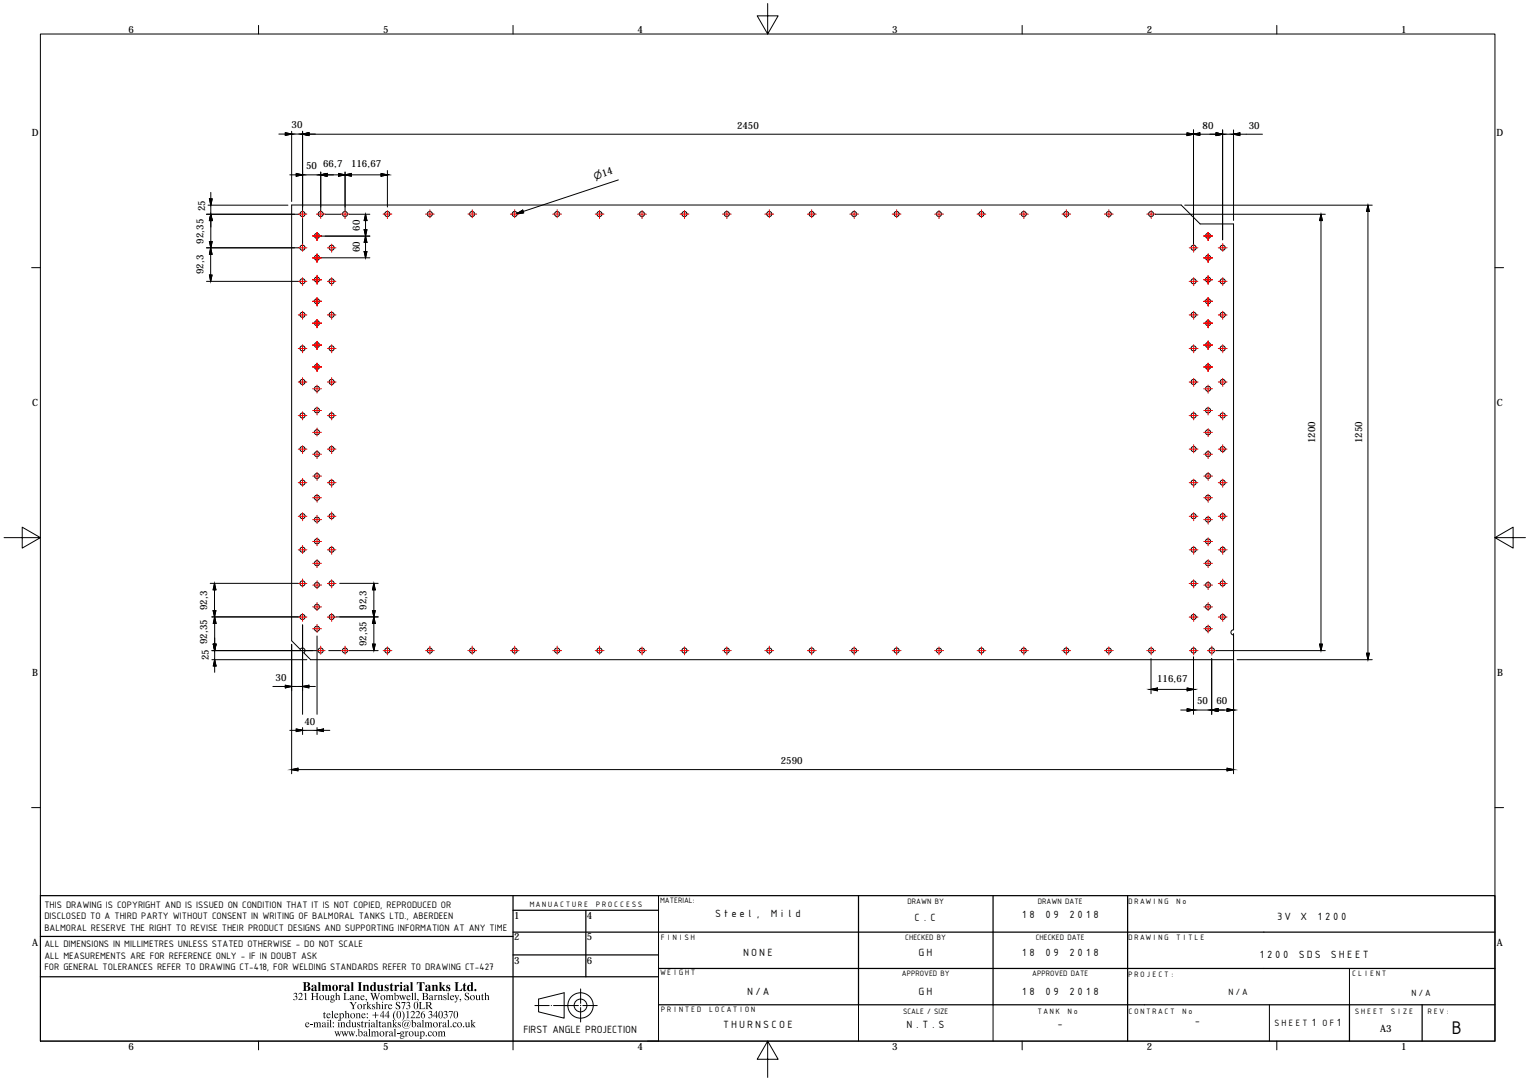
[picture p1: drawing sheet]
<svg xmlns="http://www.w3.org/2000/svg" width="420mm" height="297mm" viewBox="0 0 420 297" stroke-linecap="round" stroke-linejoin="round" font-family="sans-serif">
<!-- layer: Balmoral Visible (ISO) -->
<g fill="none" stroke="#000" stroke-width=".27">
<path d="M327.6 59.1l2.4 2.5h9.2v111.6a.7 .7 0 0 0-.7 .7 .7 .7 0 0 0 .7 .7v4.2M327.6 59.2l-2.8-2.8h-244.6v119.8l2.4 2.4a.7 .7 0 0 1 1.1-.2 .7 .7 0 0 1-.2 1.1l1.9 1.9h253.8v-2.3M339.2 178.7v.4"/>
<circle cx="83.2" cy="58.9" r=".7"/>
<circle cx="88.2" cy="58.9" r=".7"/>
<circle cx="94.9" cy="58.9" r=".7"/>
<circle cx="106.5" cy="58.9" r=".7"/>
<circle cx="118.2" cy="58.9" r=".7"/>
<circle cx="129.8" cy="58.9" r=".7"/>
<circle cx="141.5" cy="58.9" r=".7"/>
<circle cx="153.2" cy="58.9" r=".7"/>
<circle cx="164.8" cy="58.9" r=".7"/>
<circle cx="176.5" cy="58.9" r=".7"/>
<circle cx="188.2" cy="58.9" r=".7"/>
<circle cx="199.8" cy="58.9" r=".7"/>
<circle cx="211.5" cy="58.9" r=".7"/>
<circle cx="223.2" cy="58.9" r=".7"/>
<circle cx="234.9" cy="58.9" r=".7"/>
<circle cx="246.5" cy="58.9" r=".7"/>
<circle cx="258.2" cy="58.9" r=".7"/>
<circle cx="269.9" cy="58.9" r=".7"/>
<circle cx="281.5" cy="58.9" r=".7"/>
<circle cx="293.2" cy="58.9" r=".7"/>
<circle cx="304.9" cy="58.9" r=".7"/>
<circle cx="316.5" cy="58.9" r=".7"/>
<circle cx="83.2" cy="77.4" r=".7"/>
<circle cx="83.2" cy="68.1" r=".7"/>
<circle cx="87.2" cy="76.9" r=".7"/>
<circle cx="87.2" cy="64.9" r=".7"/>
<circle cx="87.2" cy="70.9" r=".7"/>
<circle cx="91.2" cy="68.1" r=".7"/>
<circle cx="91.2" cy="77.4" r=".7"/>
<circle cx="328.2" cy="68.1" r=".7"/>
<circle cx="328.2" cy="77.4" r=".7"/>
<circle cx="332.2" cy="76.9" r=".7"/>
<circle cx="332.2" cy="64.9" r=".7"/>
<circle cx="332.2" cy="70.9" r=".7"/>
<circle cx="336.2" cy="68.1" r=".7"/>
<circle cx="336.2" cy="77.4" r=".7"/>
<circle cx="83.2" cy="86.6" r=".7"/>
<circle cx="83.2" cy="95.8" r=".7"/>
<circle cx="87.2" cy="88.9" r=".7"/>
<circle cx="87.2" cy="94.9" r=".7"/>
<circle cx="87.2" cy="82.9" r=".7"/>
<circle cx="91.2" cy="86.6" r=".7"/>
<circle cx="91.2" cy="95.8" r=".7"/>
<circle cx="328.2" cy="86.6" r=".7"/>
<circle cx="328.2" cy="95.8" r=".7"/>
<circle cx="332.2" cy="94.9" r=".7"/>
<circle cx="332.2" cy="82.9" r=".7"/>
<circle cx="332.2" cy="88.9" r=".7"/>
<circle cx="336.2" cy="86.6" r=".7"/>
<circle cx="336.2" cy="95.8" r=".7"/>
<circle cx="83.2" cy="114.3" r=".7"/>
<circle cx="83.2" cy="105.1" r=".7"/>
<circle cx="87.2" cy="106.9" r=".7"/>
<circle cx="87.2" cy="100.9" r=".7"/>
<circle cx="87.2" cy="112.9" r=".7"/>
<circle cx="87.2" cy="118.9" r=".7"/>
<circle cx="91.2" cy="105.1" r=".7"/>
<circle cx="91.2" cy="114.3" r=".7"/>
<circle cx="328.2" cy="105.1" r=".7"/>
<circle cx="328.2" cy="114.3" r=".7"/>
<circle cx="332.2" cy="112.9" r=".7"/>
<circle cx="332.2" cy="118.9" r=".7"/>
<circle cx="332.2" cy="100.9" r=".7"/>
<circle cx="332.2" cy="106.9" r=".7"/>
<circle cx="336.2" cy="105.1" r=".7"/>
<circle cx="336.2" cy="114.3" r=".7"/>
<circle cx="83.2" cy="123.5" r=".7"/>
<circle cx="83.2" cy="132.7" r=".7"/>
<circle cx="87.2" cy="136.9" r=".7"/>
<circle cx="87.2" cy="124.9" r=".7"/>
<circle cx="87.2" cy="130.9" r=".7"/>
<circle cx="91.2" cy="132.7" r=".7"/>
<circle cx="91.2" cy="123.5" r=".7"/>
<circle cx="328.2" cy="132.7" r=".7"/>
<circle cx="328.2" cy="123.5" r=".7"/>
<circle cx="332.2" cy="136.9" r=".7"/>
<circle cx="332.2" cy="130.9" r=".7"/>
<circle cx="332.2" cy="124.9" r=".7"/>
<circle cx="336.2" cy="132.7" r=".7"/>
<circle cx="336.2" cy="123.5" r=".7"/>
<circle cx="83.2" cy="151.2" r=".7"/>
<circle cx="83.2" cy="142" r=".7"/>
<circle cx="87.2" cy="142.9" r=".7"/>
<circle cx="87.2" cy="154.9" r=".7"/>
<circle cx="87.2" cy="148.9" r=".7"/>
<circle cx="91.2" cy="142" r=".7"/>
<circle cx="91.2" cy="151.2" r=".7"/>
<circle cx="328.2" cy="151.2" r=".7"/>
<circle cx="328.2" cy="142" r=".7"/>
<circle cx="332.2" cy="154.9" r=".7"/>
<circle cx="332.2" cy="148.9" r=".7"/>
<circle cx="332.2" cy="142.9" r=".7"/>
<circle cx="336.2" cy="151.2" r=".7"/>
<circle cx="336.2" cy="142" r=".7"/>
<circle cx="83.2" cy="169.7" r=".7"/>
<circle cx="83.2" cy="160.5" r=".7"/>
<circle cx="87.2" cy="172.9" r=".7"/>
<circle cx="87.2" cy="160.9" r=".7"/>
<circle cx="87.2" cy="166.9" r=".7"/>
<circle cx="88.2" cy="178.9" r=".7"/>
<circle cx="91.2" cy="169.7" r=".7"/>
<circle cx="91.2" cy="160.5" r=".7"/>
<circle cx="94.9" cy="178.9" r=".7"/>
<circle cx="106.5" cy="178.9" r=".7"/>
<circle cx="118.2" cy="178.9" r=".7"/>
<circle cx="129.8" cy="178.9" r=".7"/>
<circle cx="141.5" cy="178.9" r=".7"/>
<circle cx="153.2" cy="178.9" r=".7"/>
<circle cx="164.8" cy="178.9" r=".7"/>
<circle cx="176.5" cy="178.9" r=".7"/>
<circle cx="188.2" cy="178.9" r=".7"/>
<circle cx="199.8" cy="178.9" r=".7"/>
<circle cx="211.5" cy="178.9" r=".7"/>
<circle cx="223.2" cy="178.9" r=".7"/>
<circle cx="234.9" cy="178.9" r=".7"/>
<circle cx="246.5" cy="178.9" r=".7"/>
<circle cx="258.2" cy="178.9" r=".7"/>
<circle cx="269.9" cy="178.9" r=".7"/>
<circle cx="281.5" cy="178.9" r=".7"/>
<circle cx="293.2" cy="178.9" r=".7"/>
<circle cx="304.9" cy="178.9" r=".7"/>
<circle cx="316.5" cy="178.9" r=".7"/>
<circle cx="328.2" cy="169.7" r=".7"/>
<circle cx="328.2" cy="160.5" r=".7"/>
<circle cx="328.2" cy="178.9" r=".7"/>
<circle cx="332.2" cy="172.9" r=".7"/>
<circle cx="332.2" cy="166.9" r=".7"/>
<circle cx="332.2" cy="160.9" r=".7"/>
<circle cx="333.2" cy="178.9" r=".74"/>
<circle cx="336.2" cy="169.7" r=".7"/>
<circle cx="336.2" cy="160.5" r=".7"/>
</g>
<!-- layer: Center Mark (ISO) -->
<g fill="none" stroke="#f00" stroke-width=".27">
<path d="M82 58.9h2.4M83.2 57.9v2.2M87 58.9h2.4M88.2 57.9v2.2M93.7 58.9h2.4M94.9 57.9v2.2M105.3 58.9h2.5M106.5 57.9v2.2M117 58.9h2.4M118.2 57.7v2.2M128.7 58.9h2.4M129.9 57.7v2.2"/>
<path d="M140.3 58.9h2.4M141.5 57.7v2.2M152 58.9h2.4M153.2 57.7v2.2M163.7 58.9h2.4M164.9 57.9v2.2M175.4 58.9h2.3M176.5 57.9v2.2M187 58.9h2.4M188.2 57.9v2.2M198.7 58.9h2.4M199.9 57.9v2.2"/>
<path d="M210.3 58.9h2.4M211.6 57.7v2.2M222 58.9h2.4M223.2 57.7v2.2M233.7 58.9h2.4M234.9 57.9v2.2M245.3 58.9h2.4M246.6 57.7v2.2M257 58.9h2.4M258.2 57.9v2.2M268.7 58.9h2.4M269.9 57.7v2.2"/>
<path d="M280.3 58.9h2.5M281.5 57.9v2.2M292 58.9h2.4M293.2 57.7v2.2M303.7 58.9h2.4M304.9 57.7v2.2M315.4 58.9h2.4M316.5 57.9v2.2M82 77.4h2.4M82 68.2h2.4M83.2 76.4v2.2M83.2 66.9v2.2"/>
<path d="M86 76.9h2.4M86 70.9h2.4M86 64.9h2.4M87.2 75.9v2.2M87.2 75.7v2.2M87.2 69.9v2.2M87.2 63.9v2.2M90 77.4h2.4M90 68.2h2.4M91.2 76.4v2.2M91.2 67.1v2.2M327 68.2h2.4"/>
<path d="M327 77.4h2.4M328.2 67.1v2.2M328.2 76.4v2.2M331 64.9h2.4M331 70.9h2.4M331 76.9h2.4M332.2 63.9v2.2M332.2 69.9v2.2M332.2 75.9v2.2M335 68.2h2.4M335 77.4h2.4M336.2 66.9v2.2"/>
<path d="M336.2 76.4v2.2M82 95.8h2.4M82 86.6h2.4M83.2 94.8v2.2M83.2 85.6v2.2M86 94.9h2.4M86 88.9h2.4M86 82.9h2.4M87.2 99.9v2.2M87.2 93.9v2.2M87.2 87.9v2.2M87.2 81.9v2.2"/>
<path d="M90 95.8h2.4M90 86.6h2.4M91.2 94.8v2.2M91.2 85.6v2.2M327 86.6h2.4M327 95.8h2.4M328.2 85.6v2.2M328.2 94.8v2.2M331 82.9h2.4M331 88.9h2.4M331 94.9h2.4M332.2 81.9v2.2"/>
<path d="M332.2 87.9v2.2M332.2 93.9v2.2M332.2 93.7v2.2M332.2 99.9v2.2M335 86.6h2.4M335 95.8h2.4M336.2 85.6v2.2M336.2 94.8v2.2M82 114.3h2.4M82 105.1h2.4M83.2 113.3v2.2M83.2 103.9v2.2"/>
<path d="M86 118.9h2.4M86 112.9h2.4M86 106.9h2.4M86 100.9h2.4M87.2 117.7v2.2M87.2 111.9v2.2M87.2 105.9v2.2M90 114.3h2.4M90 105.1h2.4M91.2 113.3v2.2M91.2 103.9v2.2M327 105.1h2.4"/>
<path d="M327 114.3h2.4M328.2 104.1v2.2M328.2 113.3v2.2M331 100.9h2.4M331 106.9h2.4M331 112.9h2.4M331 118.9h2.4M332.2 105.9v2.2M332.2 111.9v2.2M332.2 117.9v2.2M335 105.1h2.4M335 114.3h2.4"/>
<path d="M336.2 104.1v2.2M336.2 113.3v2.2M82 132.8h2.4M82 123.5h2.4M83.2 131.6v2.2M83.2 122.6v2.2M86 136.9h2.4M86 130.9h2.4M86 124.9h2.4M87.2 135.9v2.2M87.2 129.9v2.2M87.2 123.9v2.2"/>
<path d="M90 132.8h2.4M90 123.5h2.4M91.2 131.8v2.2M91.2 122.6v2.2M327 123.5h2.4M327 132.8h2.4M328.2 122.3v2.2M328.2 131.8v2.2M331 124.9h2.4M331 130.9h2.4M331 136.9h2.4M332.2 123.9v2.2"/>
<path d="M332.2 129.9v2.2M332.2 135.9v2.2M335 123.5h2.4M335 132.8h2.4M336.2 122.3v2.2M336.2 131.8v2.2M82 151.2h2.4M82 142h2.4M83.2 159.3v2.2M83.2 150v2.2M83.2 141v2.2M86 148.9h2.4"/>
<path d="M86 154.9h2.4M86 142.9h2.4M87.2 159.7v2.2M87.2 147.9v2.2M87.2 153.9v2.2M87.2 141.7v2.2M90 151.2h2.4M90 142h2.4M91.2 159.5v2.2M91.2 150.2v2.2M91.2 140.8v2.2M327 142h2.4"/>
<path d="M327 151.2h2.4M328.2 141v2.2M328.2 150.2v2.2M328.2 159.5v2.2M331 142.9h2.4M331 148.9h2.4M331 154.9h2.4M332.2 141.9v2.2M332.2 147.9v2.2M332.2 153.9v2.2M332.2 159.9v2.2M335 142h2.4"/>
<path d="M335 151.2h2.4M336.2 141v2.2M336.2 150.2v2.2M336.2 159.3v2.2M82 169.7h2.4M82 160.5h2.4M83.2 168.7v2.2M86 166.9h2.4M86 172.9h2.4M86 160.9h2.4M87 178.9h2.4M87.2 165.7v2.2"/>
<path d="M87.2 171.7v2.2M88.2 177.7v2.2M90 169.7h2.4M90 160.5h2.4M91.2 168.7v2.2M93.7 178.9h2.4M94.9 177.7v2.2M105.3 178.9h2.5M106.5 177.9v2.2M117 178.9h2.4M118.2 177.7v2.2M128.7 178.9h2.4"/>
<path d="M129.9 177.7v2.2M140.3 178.9h2.4M141.5 177.7v2.2M152 178.9h2.4M153.2 177.7v2.2M163.7 178.9h2.4M164.9 177.7v2.2M175.4 178.9h2.3M176.5 177.9v2.2M187 178.9h2.4M188.2 177.9v2.2M198.7 178.9h2.4"/>
<path d="M199.9 177.9v2.2M210.3 178.9h2.4M211.6 177.7v2.2M222 178.9h2.4M223.2 177.9v2.2M233.7 178.9h2.4M234.9 177.9v2.2M245.3 178.9h2.4M246.6 177.9v2.2M257 178.9h2.4M258.2 177.9v2.2M268.7 178.9h2.4"/>
<path d="M269.9 177.9v2.2M280.3 178.9h2.5M281.5 177.9v2.2M292 178.9h2.4M293.2 177.9v2.2M303.7 178.9h2.4M304.9 177.9v2.2M315.4 178.9h2.4M316.5 177.9v2.2M327 160.5h2.4M327 169.7h2.4M327 178.9h2.4"/>
<path d="M328.2 168.7v2.2M328.2 177.9v2.2M331 160.9h2.4M331 166.9h2.4M331 172.9h2.4M332 178.9h2.4M332.2 165.7v2.2M332.2 171.9v2.2M333.2 177.7v2.5M335 160.5h2.4M335 169.7h2.4M336.2 168.7v2.2"/>
</g>
<!-- layer: Balmoral Border (ISO) -->
<g fill="none" stroke="#000" stroke-width=".27">
<path d="M11.1 9.4h400v276.9h-400zM71.1 7v2.4M141.1 7v2.4M211.1 1v8.4l-2.9-5h5.8l-2.9 5M281.1 7v2.4M351.1 7v2.4M8.7 73.6h2.4M411.1 73.6h2.3M1.1 147.9h10l-5-2.9v5.7l5-2.8M411.1 147.9l5 2.8v-5.7l-5 2.9h8.4M8.7 222.1h2.4M411.1 222.1h2.3"/>
<path d="M71.1 286.3v2.5M141.1 286.3v2.5M211.1 286.3l2.9 5h-5.8l2.9-5v10M281.1 286.3v2.5M351.1 286.3v2.5"/>
</g>
<!-- layer: Balmoral Title (ISO) -->
<path d="M11.1 246.3v40h400M181.1 246.3v40h-3M236.1 276.4v9.9M273.1 276.4v9.9M349.1 276.4v9.9M371.1 266.4v10" fill="none" stroke="#000" stroke-width=".27"/>
<g fill="none" stroke="#000" stroke-width=".34">
<path d="M11.1 246.3h400v40M11.1 257.6h130M141.1 250.4h40M141.1 256.4h270M141.1 246.3v40M161.1 250.4v18.2M236.1 246.3v30.1M273.1 246.3v30.1M310.1 246.3v40M11.1 268.6h170M141.1 262.6h40M181.1 276.4h230"/>
<path d="M181.1 266.4h230M371.1 276.4v9.9M391 276.4v9.9"/>
</g>
<!-- layer: X TITLE_FRAME -->
<g fill="none" stroke="#000" stroke-width=".27">
<path d="M147.1 276.6h3.9M148.1 274.8l7-1.7v6.9l-7-1.7zM151.6 276.6h.1M152.2 276.6h6.9M159.6 276.6h.1M159.7 272v4M159.7 276.5v.1M159.7 277.1v4M160.2 276.6h4"/>
<circle cx="159.6" cy="276.5" r="3.5"/>
<circle cx="159.6" cy="276.5" r="1.76"/>
</g>
<!-- layer: 0 -->
<g fill="#000">
<path d="M80.8 273.3l.6-.2 .3 .2-.3 .6 .3 .2 .1 .5-.6 .5h-.4l-.2-.3 .5 .2 .4-.1v-.6l-.5-.2 .4-.3 .1-.3-.5-.2-.3 .3zM82.2 273.3l.6-.2 .3 .2-.1 .7-.7 .8h.8l.2-.2-.2 .4h-1.1l.9-1.1v-.4l-.3-.2-.6 .3zM83.5 273.4l.7-.3v1.8l.3 .1h-.9l.3-.1v-1.6zM85.5 273.1h.9l-.3 .2v.7h1v-.7l-.3-.2h.8l-.3 .2v1.5l.3 .2h-.8l.3-.1v-.8h-1v.8l.3 .1h-.9l.3-.2v-1.5zM87.4 270.1h.7v2.3l.1 .1h-.8l.2-.1v-2.1zM88.4 270.9h.7v.2l.2-.2h.5a.25 .25 0 0 0 .3 .2 .25 .25 0 0 0 .2-.2l.6 .1 .1 1.4 .2 .1h-.9l.2-.1v-1a.22 .22 0 0 0-.2-.3 .22 .22 0 0 0-.2 .2v1.1l.1 .1h-.8l.1-.1-.1-1.3-.3 .2 .2 1.2h-.9l.2-.1v-1.3zM89.2 278.3l.1 .4h.3l-.3 .1v1h.3l-.3 .3-.3-.1v-1.2h-.2zM89.3 273.8l.4-.1v1.1l.4 .1 .1-.1v-.9l-.2-.1 .5-.1v1.2l.2 .1h-1.2v-1.1zM92.2 273.1l.4-.1v.9l.3-.2 .5 .2v1.1h.2h-.7l.2-.1-.1-1-.4 .1v.9l.2 .1h-.6h.1v-1.8zM93.1 270.9h.7v.3l.4-.4 .3 .2a.29 .29 0 0 1-.2 .4 .29 .29 0 0 1-.3-.2l-.2 1 .2 .3h-.9l.2-.1zM94.4 273.1h.9l-.3 .2v1.5l.8 .1 .4-.4-.2 .5h-1.6l.3-.2v-1.5zM96.1 275.6h.9l-.3 .2 .6 .7 .4-.7-.2-.2h.6l-.8 1v.8l.3 .1h-.9l.3-.1v-.7z"/>
<path d="M96.4 270.1h.7v2.3l.2 .1h-.9l.2-.1v-2.1zM97.6 273.8h1.1l.1 1.2h.1h-.6l.2-.1v-.9l-.1-.1-.4 .1v.9l.2 .1h-.6h.1v-1.1zM98.4 270.1h1.1l-.3 .2v2l.4 .2h-1.2l.3-.2v-2zM99.8 270.9h.6v.2l.4-.3 .4 .1 .3 1.6h-.8l.2-.2v-.9a.24 .24 0 0 0-.2-.3 .24 .24 0 0 0-.3 .2v1.1l.2 .1h-.8l.1-.1v-1.3zM99.8 276.3l.4-.1v.2l.5-.2v.2l-.5 .1v.9l.2 .1h-.6l.2-.1v-1zM100.6 274.7l.3 .1v.3l-.3 .4 .2-.3-.3-.2zM100.8 275.6l.4-.1v1.3l.5-.4-.2-.2h.6l-.7 .5 .8 .8h-.6l.1-.1-.4-.5-.1 .5 .2 .1h-.6h.2v-1.8zM102.3 276.3l.8-.1v.4l-.2-.3a.23 .23 0 0 0-.4 0 .23 .23 0 0 0 .2 .4l.4 .3 .1 .2-.2 .3-.7 .1v-.5l.3 .4a.24 .24 0 0 0 .4-.1 .24 .24 0 0 0-.2-.4l-.5-.3zM101.8 273.1h.7l-.2 .2 .5 1.2 .3-.9-.4-.5h.8l-.2 .3 .4 1.1 .5-1.1-.2-.3h.5l-.8 2-.5-1.2-.5 1.2-.7-1.8zM103.1 278.3h.2v.8h.8v.2h-.8v.7h-.2v-.7h-.7v-.2h.7zM103.3 275.6l.5-.1v.9l.3-.2 .4 .1v1.1l.2 .1h-.6h.2l-.1-1.1-.4 .1v1h.1h-.6l.2-.1v-1.6zM103.6 270.9h.7l.2 1.5 .3-.2v-1.1l-.2-.2h.7v1.4l.2 .2-.7 .1v-.3l-.4 .3-.4-.1z"/>
<path d="M105.6 276.3l.5-.1v.2l.2-.2 .3 .1-.5 .3v.8l.2 .1h-.7l.2-.1v-1zM105.8 271.1l.3-.3h.7v.6l-.1-.2a.26 .26 0 0 0-.3-.3 .26 .26 0 0 0-.3 .2 .26 .26 0 0 0 .2 .3l.5 .3 .1 .5-.3 .4h-.8v-.6l.3 .4a.25 .25 0 0 0 .4 0 .25 .25 0 0 0-.1-.4l-.6-.3zM106.1 273.8l.4-.1 .1 .2 .5-.2 .2 .2 .6-.2 .1 1.1 .3 .2h-.7l.2-.1v-.9l-.2-.1-.3 .1v.9l.2 .1h-.6h.1v-1l-.1-.1-.4 .1v.9l.2 .1h-.6h.2v-1.1zM107.7 270.4l.1-.1v.6h.4v.2h-.4v1.2l.5-.1-.5 .4-.5-.2v-1.3h-.1zM108.4 270.9h.6v.3l.4-.4 .3 .2a.28 .28 0 0 1-.1 .4 .28 .28 0 0 1-.4-.2l-.1 .2v1l.2 .1h-.9l.2-.2v-1.2zM108.9 275.8l.3-.3h.7l.1 .6-.4-.4-.5 .1v.3l.9 .7v.5l-.2 .2-.9 .1-.1-.7 .5 .6 .5-.3-.1-.3-.8-.6zM110.5 275.6h1l-.6 2h-.2l.6-1.8h-.8l-.2 .3zM109.7 273.7h.6l-.2 .2 .3 .8 .3-.6-.3-.4h.6l-.2 .2 .3 .8 .3-.7-.1-.3h.3l-.5 1.4-.4-.9-.4 .9zM110.5 277.9l.7 1.1v.9l-.7 .9 .4-.8 .1-1zM111.8 275.8l.7-.3 .2 .3-.2 .6 .3 .2v.6l-.6 .4h-.3l-.2-.3 .6 .2 .3-.3-.1-.5-.5-.1 .4-.3 .1-.3-.5-.2-.3 .3zM113.1 273.1l.5-.1v1.9l.1 .1h-.6l.2-.1v-1.7zM112.7 270.1h.7v2.3l.2 .1h-.9l.2-.1v-2.1z"/>
<path d="M113.9 273.1l.4-.1v2h.2h-.7l.3-.1v-1.7zM114.8 274.7l.3 .1v.3l-.4 .4 .3-.3-.3-.2zM115.1 275.6h.9l-.3 .2v1.5l.8 .1 .4-.4-.2 .5h-1.6l.3-.1v-1.6zM114.6 270.1h2.1v.7l-.4-.5h-.3v2l.3 .2h-1.3l.4-.2v-2h-.5l-.3 .5zM117.9 278.3l.3-.3 .6 .3-.3 .5 .4 .3v.5l-.6 .5-.6-.2 .8 .1 .2-.3-.1-.5-.5-.1 .4-.3 .1-.3-.5-.2-.3 .2zM118.7 270.9h.7v.2l.4-.3 .4 .2 .3 1.5h-.9l.2-.1-.1-1.3-.3 .1v1.2l.2 .1h-.9l.2-.2v-1.2zM119.3 273.8l.4-.1 .1 .2 .2-.2 .2 .1v.2l-.5 .1 .1 .9h.2h-.7l.2-.1v-.9zM120.4 273.8l.4-.1v.2l.6-.2 .2 .4v.9h.2h-.7l.2-.1-.1-1-.4 .1v.9l.2 .1h-.6h.1v-1.1zM120.7 270.1h.7v1.6l.5-.6-.2-.2h.7l-.6 .5 .8 1.1h-.9l.1-.2-.3-.5-.1 .6 .2 .1h-.9l.2-.1v-2.1zM122 273.8l.7-.1v.4l-.1-.2a.24 .24 0 0 0-.4-.1 .24 .24 0 0 0 .1 .4l.4 .2 .1 .5-.2 .2h-.7v-.5l.2 .4a.26 .26 0 0 0 .5-.1 .26 .26 0 0 0-.2-.4l-.4-.2zM122.1 278.2l.6-.2 .3 .3-.3 .5 .3 .2 .1 .6-.6 .5-.5-.1-.1-.2 .8 .2 .1-.2v-.5l-.5-.2 .4-.4v-.3l-.4-.1-.3 .2zM122.7 271.1l.4-.3h.7v.6l-.2-.2a.26 .26 0 0 0-.3-.3 .26 .26 0 0 0-.2 .2 .26 .26 0 0 0 .1 .3l.6 .4v.4l-.3 .4h-.8v-.6l.3 .4a.27 .27 0 0 0 .5 0 .27 .27 0 0 0-.2-.4l-.6-.4z"/>
<path d="M123 273.1l.4-.1v1.9l.2 .1h-.6h.1v-1.8zM123.5 278.1h1.1l-.7 2h-.1l.5-1.8h-.7l-.3 .3zM124.9 273.7h.6l-.1 .3 .3 .7 .3-.8-.2-.2h.5l-.9 1.9a.21 .21 0 0 1-.2 .2 .21 .21 0 0 1-.1-.3h.3l.2-.4zM125 270.1h1.2l-.4 .3 .1 2 .8-.1 .4-.6-.1 .8h-2l.3-.2v-1.9zM126.5 274.7l.3 .1v.3l-.4 .4 .3-.3-.3-.2zM127.9 273.2l1-.1 .1 .5-.4-.4-.5 .1v.3l.9 .7v.5l-.3 .3h-.8l-.2-.7 .5 .6 .5-.2v-.4l-.8-.5zM127.7 270.4l.2-.1v.6h.3v.2h-.3v1.2l.4-.1-.5 .4-.4-.2v-1.3h-.2zM130.7 273.8l.5-.1v1l.3 .2 .2-.1v-.9l-.2-.1 .5-.1v1.2l.1 .1h-1.1l-.1-1.1zM132.6 273.3l.1 .4h.3l-.3 .1v1.1l.3-.1-.1 .2a.26 .26 0 0 1-.3 .1 .26 .26 0 0 1-.1-.3v-1h-.2zM133.2 273.1l.4-.1v.9l.4-.2 .4 .2v1.1h.2h-.6l.2-.1-.2-1-.4 .1v.9l.2 .1h-.6h.2v-1.8zM85.3 281.7h.7v.2h-.7zM86.2 281.3l.4-.2v.3l.6-.2a.23 .23 0 0 0 .3 .2 .23 .23 0 0 0 .2-.2l.4 .1 .1 1.1 .2 .1h-.7l.2-.1-.1-1.1-.4 .2v.9l.2 .1h-.7l.2-.1-.1-1.1-.4 .2v.9l.2 .1h-.6l.2-.1v-1z"/>
<path d="M90.6 280.6l.4-.1v1.9l.2 .1h-.6l.2-.1v-1.7zM91.1 278.1l.4-.1v1.9l.3 .1h-.7l.2-.1v-1.7zM92 283.7h.5l-.1 .3 .3 .6 .2-.5-.3-.4h.6l-.1 .1 .3 .8 .3-.7-.2-.2h.4l-.6 1.4-.3-.9-.4 .9zM93.6 281.3l.4-.2v.3l.3-.2h.4l.1 1.2 .2 .1h-.7l.2-.1v-1.1l-.5 .1v1l.2 .1h-.6l.2-.1v-1zM93.8 283.7h.6l-.2 .2 .3 .7 .3-.5-.3-.4h.6l-.1 .2 .3 .7 .2-.6-.1-.3h.4l-.6 1.4-.4-.9-.3 .9zM94.8 278.1l.4-.1v.9l.3-.2 .4 .1 .1 1.1 .2 .1h-.7l.2-.1-.1-1.1-.4 .1v1.1h.2h-.6l.2-.1v-1.6zM95.7 283.7h.5l-.1 .1 .3 .8 .3-.5-.3-.4h.6l-.2 .1 .3 .8 .3-.7-.1-.2h.4l-.6 1.4-.4-.9-.4 .9zM97.8 278.8l1.1-.1 .3 1.3h-.6l.2-.1v-.7a.3 .3 0 0 0-.2-.4 .3 .3 0 0 0-.4 .2v.8l.2 .2h-.6l.2-.2v-.8zM96.6 281.2h.4v1l.3 .2 .3-.2v-.8l-.2-.2h.4v1.1l.2 .1-1 .1-.2-1.2zM98.3 281.3l.6-.2 .1 .5-.2-.3a.23 .23 0 0 0-.4 0 .23 .23 0 0 0 .2 .3l.4 .3 .1 .4-.4 .3-.5-.1v-.4l.3 .4 .4-.1v-.2l-.6-.4zM99.6 280.8l.1 .4h.3l-.3 .1v1.1l.3-.1-.3 .3-.3-.2v-1.1h-.2zM100.1 281.3l.5-.2v.3l.2-.2 .3 .1-.5 .2v.9l.2 .1h-.7l.2-.1v-1z"/>
<path d="M101.3 283.1l.4-.1v1.9l.2 .1h-.6l.2-.2v-1.5zM102 283.8l.5-.2v.3l.5-.2a.31 .31 0 0 0 .3 .2 .31 .31 0 0 0 .3-.2l.4 .1v1.1l.2 .1h-.6l.2-.1-.1-1.1-.5 .2v.8l.2 .2h-.6l.2-.1-.1-1.1-.4 .2v.9l.2 .1h-.7l.2-.1v-1zM103.3 280.6l.5-.1v1.9l.1 .1h-.6l.2-.1v-1.7zM104.5 280.8v.4h.3l-.3 .1v1.1l.4-.1-.3 .3-.3-.2v-1.1h-.2zM105.8 283.8l.5-.2v.3l.5-.2-.1 .2-.4 .1v.9l.2 .1h-.7l.3-.1v-1zM106.4 281.3l.4-.2v.3l.3-.2h.4l.1 1.2 .2 .1h-.7l.2-.1-.1-1.1-.4 .1v1l.2 .1h-.6l.2-.1v-1zM107.9 280.6l.4-.1v1.3l.5-.5-.2-.1h.6l-.6 .5 .7 .8h-.7l.2-.1-.4-.5-.1 .4 .2 .2h-.6l.2-.1v-1.6zM108.3 283.1l.4-.1v1.9l.2 .1h-.6l.2-.1v-1.7zM108.6 278h.3l-.5 .6-.1 1.1 .5 1.1-.5-.6-.3-.7 .1-.7zM109.1 284.2h.7v.2h-.7zM109.5 281.2l.6-.1 .1 .5-.2-.3a.23 .23 0 0 0-.4 0 .23 .23 0 0 0 .1 .3l.5 .3 .1 .4-.4 .3-.5-.1v-.4l.3 .4 .3-.1v-.2l-.6-.6zM111.3 283.8l1-.1-.1 .2-.4 .1v.9l.2 .1h-.7l.2-.1v-1z"/>
<path d="M111.6 278.4l.7-.4v1.9l.3 .1h-1l.4-.2v-1.5zM113.1 278.2l.6-.2 .3 .3-.2 .8-.6 .7h.6l.3-.2-.1 .4h-1.1l.9-1.2-.2-.5-.7 .3zM114.4 278.2l.3-.2 .6 .2v.8l-.8 .8h.7l.3-.2-.1 .4h-1.1l.9-1.2-.3-.5-.6 .3zM113.8 283.7h.5v1l.4 .2 .2-.2v-.8l-.2-.2h.4v1l.2 .2-1.1 .1-.1-1.2zM116 280.6l.4-.1v1.9l.2 .1h-.6l.2-.1v-1.7zM116.7 281.3l.5-.2v.3l.5-.2a.31 .31 0 0 0 .3 .2 .31 .31 0 0 0 .3-.2l.4 .1v1.1l.2 .1h-.6l.2-.1-.1-1.1-.4 .2v.9l.2 .1h-.7l.2-.1-.1-1.1-.4 .2v.9l.2 .1h-.7l.2-.1v-1zM117.9 283.8l.6-.2 .2 .2v.3l-.2-.1a.35 .35 0 0 0-.6-.2 .35 .35 0 0 0 0 .6l.3 .4 .6-.2-.4 .4h-.5l-.2-.4zM120.4 283.8l.4-.2v.3l.5-.2a.31 .31 0 0 0 .3 .2 .31 .31 0 0 0 .3-.2l.5 .2v1l.1 .1h-.6l.2-.1-.1-1.1-.4 .2v.9l.2 .1h-.7l.2-.1v-1.1l-.5 .2v.9l.2 .1h-.6l.2-.1v-1zM120.5 281.3l.5-.2v.3l.5-.2v.2l-.5 .1v.8l.3 .2h-.8l.2-.1v-1zM123 280.6l.4-.1v1.9l.2 .1h-.6l.2-.1v-1.7zM124.6 281.4l.4-.3 .5 .2-.2 .3-.1-.3h-.3l-.2 .3 .2 .7 .7-.2-.2 .3-.5 .2-.3-.3zM127.9 281.2h.4v.8a.3 .3 0 0 0 .2 .4 .3 .3 0 0 0 .3-.2v-.9l-.2-.1h.5v1.1l.2 .1-.5 .2v-.2l-.3 .2-.4-.2-.1-1.1z"/>
<path d="M129.4 280.6l.5-.1v1.3l.4-.5-.2-.1h.6l-.6 .5 .7 .8h-.7l.2-.1-.4-.5v.5l.1 .1h-.6l.2-.1v-1.7z"/>
<path d="M83.2 270.1h1.5l.5 .3-.1 .6-.5 .2 .7 .4-.1 .7-.4 .2h-1.6l.3-.2v-1.9zM84.1 271.3v1.1h.4l.2-.2v-.7zM84.1 270.3v.9h.3l.2-.7z"/>
<path d="M86.3 271.7l-.1 .2a.25 .25 0 0 0-.1 .4 .25 .25 0 0 0 .4-.1v-.5zM85.7 271.1l.5-.3 .8 .3v1.2l.2 .1-.2 .2h-.4l-.1-.2-.5 .2-.4-.2 .1-.5 .8-.4v-.5a.28 .28 0 0 0-.5 0 .28 .28 0 0 0 .1 .4l-.1 .1a.26 .26 0 0 1-.3 0 .26 .26 0 0 1 0-.4z"/>
<path d="M88.2 273.9v.9l.4 .2 .2-.3v-.6l-.3-.3zM87.8 274.4a.68 .68 0 0 1 1.3 0 .68 .68 0 0 1-1.3 0z"/>
<path d="M89.9 278.8l.7-.1 .2 .2 .1 .3h-.9l.3 .6 .6-.2-.3 .4-.4 .1-.4-.3zM90.1 278.9l-.1 .2h.6l-.2-.3z"/>
<path d="M91 275.2v.2l.4 .2 .5-.3-.2-.2zM90.9 273.9l.4-.2 .7 .1-.2 .1 .1 .4-.2 .3-.6 .1 .1 .2 .8 .2-.2 .5h-1l.3-1zM91.2 273.9v.5l.3 .2 .1-.7-.1-.1z"/>
<path d="M91.3 271.7a.85 .85 0 0 1 1.7 0 .85 .85 0 0 1-1.7 0zM92 271l-.1 1.2 .3 .3 .2-.2v-1.1z"/>
<path d="M92.1 278.8h.8l.1 .4h-.9l.3 .6 .7-.2-.2 .4-.6 .1-.3-.3-.1-.7zM92.2 278.9l-.1 .2h.6l-.1-.3z"/>
<path d="M93.7 279v.8l.3 .2 .3-.3v-.6l-.2-.3zM93.2 278.8l1-.1 .4 .4v.5l-.3 .4h-.6v.6l.2 .1h-.7l.2-.1v-1.7z"/>
<path d="M95.3 271.7l-.1 .3a.23 .23 0 0 0 0 .4 .23 .23 0 0 0 .4-.2v-.5zM94.8 271.1l.4-.3 .7 .1 .2 .3v1.2h.2l-.5 .2-.2-.2-.6 .2-.2-.1-.2-.4 1-.6v-.4a.25 .25 0 0 0-.4-.1 .25 .25 0 0 0 0 .4 .28 .28 0 0 1-.4 .1 .28 .28 0 0 1 0-.4z"/>
<path d="M96.7 278.8l-.1 .7 .2 .5h.3l.2-.2v-.7l-.1-.3zM96.3 279.4a.7 .7 0 0 1 1.4 0 .7 .7 0 0 1-1.4 0z"/>
<path d="M96.6 274.4l-.1 .1a.25 .25 0 0 0 .1 .4 .25 .25 0 0 0 .4-.1v-.5zM96.3 273.9l.3-.2 .6 .2 .1 1.1h-1v-.5l.5-.3a.25 .25 0 0 0 .2-.2 .25 .25 0 0 0-.3-.2 .25 .25 0 0 0-.2 .2l-.2 .1z"/>
<path d="M98.6 276.4v.9l.2 .2h.4v-1.1l-.2-.1zM98.2 276.9a.7 .7 0 0 1 1.4 0 .7 .7 0 0 1-1.4 0z"/>
<path d="M99.3 273.9l.6-.2 .3 .2v.3h-.9l.4 .7 .6-.3-.3 .4-.5 .1-.3-.3zM99.4 273.9l-.1 .3h.6l-.1-.4z"/>
<path d="M99.7 278.7h.5l.3 .3v.2h-.9l.3 .6 .7-.2-.4 .4h-.5l-.3-.3v-.5zM99.7 278.8l-.1 .3h.6l-.2-.3z"/>
<path d="M100.9 278.8a.18 .18 0 0 1 .3 0 .18 .18 0 0 1-.3 0zM100.9 279.9a.17 .17 0 0 1 .3 0 .17 .17 0 0 1-.3 0z"/>
<path d="M102.6 270.1h.7v2.1l.2 .3-.7 .1v-.2l-.5 .2-.5-.4 .1-1.1 .4-.3 .5 .3v-.8zM102.3 271.2v.9a.26 .26 0 0 0 .2 .3 .26 .26 0 0 0 .3-.2v-1z"/>
<path d="M104.9 276.3l.4-.1v1.2l.2 .1h-.7l.2-.1v-1zM105 275.7a.15 .15 0 0 1 .3 0 .15 .15 0 0 1-.3 0z"/>
<path d="M105.1 273.8l-.2 .8 .2 .4h.3l.2-.2v-.6l-.2-.4zM104.6 274.4a.7 .7 0 0 1 1.4 0 .7 .7 0 0 1-1.4 0z"/>
<path d="M106.8 276.5l.3-.3h.5l.2 .5h-.9v.2l.4 .5 .5-.4-.1 .4-.7 .1-.3-.5zM107.1 276.3l-.2 .3h.6l-.1-.3z"/>
<path d="M108.8 273.9l-.1 .9 .4 .2 .3-.3v-.5l-.3-.3zM108.3 273.1l.4-.1v.9l.3-.2 .6 .2 .1 .7-.4 .4h-.8v-1.7z"/>
<path d="M109.2 278.2l.6-.2 .5 .6-.1 1-.4 .5-.5-.1-.2-.5zM109.5 278.1l-.2 .4v1.1l.2 .4h.3l.2-1.4-.1-.4z"/>
<path d="M109.9 270.9h.6v1.4l.2 .2h-.8l.2-.3zM110 270.4a.3 .3 0 0 1 .6 0 .3 .3 0 0 1-.6 0z"/>
<path d="M111.6 271.7l-.1 .3a.23 .23 0 0 0 0 .4 .23 .23 0 0 0 .4-.2v-.5zM111.1 271.1l.4-.3 .8 .3 .1 1.3 .1 .1-.3 .1-.3-.2-.6 .2-.4-.3 .2-.4 .8-.4-.1-.5a.25 .25 0 0 0-.4 0 .25 .25 0 0 0 .1 .4 .28 .28 0 0 1-.4 .1 .28 .28 0 0 1 0-.4z"/>
<path d="M111.9 273.9l.6-.2 .4 .3v.2h-.9l.3 .7 .7-.3-.5 .5h-.3l-.4-.4zM112.1 273.9l-.1 .3 .6-.1-.2-.3z"/>
<path d="M114 275.7l.7-.1 .2 .5v1l-.4 .5-.4-.1-.3-.4v-.9zM114.2 275.7l-.1 1.5 .4 .3 .2-.3v-1.3l-.2-.3z"/>
<path d="M116.6 273.2v.7h.7v-.6zM116.6 274.1v.8l.7-.1v-.6zM116 273.1h1.2l.4 .2v.5l-.3 .2 .4 .3-.1 .6-1.6 .1 .3-.1v-1.6z"/>
<path d="M115.9 278.5l.9-.5-.5 .3-.3 .5h.6l.3 .3v.6l-.4 .4-.5-.1-.2-.3-.1-.7zM116 279v.8l.4 .2 .2-.4v-.5l-.2-.2z"/>
<path d="M117.6 275.7l-.1 .8 .7-.1v-.6zM116.9 275.6l1.6 .1 .1 .6-.5 .3 .9 .9h-.5l-.7-.9-.3 .1v.6l.3 .2h-.9l.3-.1v-1.6z"/>
<path d="M117.5 271.8l-.1 .4 .3 .2 .1-.7zM117 271.1l.4-.3 .8 .2 .1 1.4 .2 .1-.3 .1-.4-.2-.4 .2-.5-.1v-.5l.9-.5-.1-.5-.4 .1a.26 .26 0 0 1 0 .4 .26 .26 0 0 1-.4-.1 .26 .26 0 0 1 .1-.3z"/>
<path d="M118.3 274.4v.1a.25 .25 0 0 0 0 .4 .25 .25 0 0 0 .4-.1v-.5zM118 273.9l.4-.2 .5 .2 .1 1h.2l-.2 .2-.3-.2-.7 .1v-.5l.7-.3v-.3l-.3-.1-.2 .4z"/>
<path d="M120.7 278.3l.6-.3 .4 .5v1.1l-.4 .5-.5-.1-.2-.4zM121 278.1l-.2 1.6 .2 .3h.3l.2-1.6-.2-.3z"/>
<path d="M124.9 278.3l.6-.3 .4 .5v1l-.3 .5-.4 .1-.4-.4-.1-1zM125.2 278.1l-.2 1.4 .1 .4 .3 .1 .3-.4v-1.1l-.2-.4z"/>
<path d="M124 273.8l.6-.1 .3 .4v.1h-.9v.4l.3 .3 .6-.3-.4 .5h-.4l-.3-.3v-.6zM124.1 273.8l-.1 .4h.6l-.1-.4z"/>
<path d="M129.3 270.1h.7v2.2l.2 .2-.7 .1v-.2l-.5 .2-.5-.5 .1-1 .4-.3 .5 .3v-.7zM129.1 271.1l-.1 1.1 .3 .2 .2-.2v-.9z"/>
<path d="M129.7 273.8l-.1 .9 .2 .3h.3l.2-.3-.1-.7-.2-.2zM129.3 274.4a.69 .69 0 0 1 1.3 0 .69 .69 0 0 1-1.3 0z"/>
<path d="M84 281.4l.5-.3 .5 .3 .1 .3h-1l.3 .6 .7-.2-.3 .4-.7-.1-.2-.4zM84.2 281.4l-.1 .2h.7l-.2-.3z"/>
<path d="M88.8 282a.27 .27 0 0 0 .1 .4 .27 .27 0 0 0 .4-.2v-.5zM88.6 281.3h.9v1.1h.3l-.2 .1-.3-.1-.7 .1v-.5l.7-.3-.1-.4h-.3l-.1 .3-.2-.1z"/>
<path d="M89.8 281.3l.5-.2v1.3l.2 .1h-.7l.3-.1v-1zM90 280.6a.16 .16 0 0 1 .3 0 .16 .16 0 0 1-.3 0z"/>
<path d="M91.5 281.3a.17 .17 0 0 1 .3 0 .17 .17 0 0 1-.3 0zM91.5 282.4a.2 .2 0 0 1 .4 0 .2 .2 0 0 1-.4 0z"/>
<path d="M92.9 281.3l.4-.2v1.3l.1 .1h-.6l.2-.1v-1zM93 280.6a.16 .16 0 0 1 .3 0 .16 .16 0 0 1-.3 0z"/>
<path d="M95.6 281.3l-.2 .8 .5 .3 .2-.1v-.8l-.3-.3zM95.9 280.6l.4-.1v1.8l.2 .1-.4 .2v-.2l-.7 .1-.3-.5 .3-.7 .4-.2 .3 .2v-.5z"/>
<path d="M98.8 283.9v.8l.4 .2 .3-.2v-.6l-.3-.3zM98.4 283.1l.4-.1v.8l.5-.2 .4 .3v.6l-.4 .5-.7-.1v-1.6z"/>
<path d="M100.3 284.5v.4l.4-.1v-.6zM100 283.9l.4-.3 .5 .2v1l.3 .1-.2 .1-.3-.1-.5 .1-.2-.2 .1-.4 .6-.3v-.3a.25 .25 0 0 0-.3-.1 .25 .25 0 0 0-.1 .4z"/>
<path d="M101.2 281.3l.5-.2v1.3l.1 .1h-.6l.2-.1v-1zM101.4 280.6a.16 .16 0 0 1 .3 0 .16 .16 0 0 1-.3 0z"/>
<path d="M102.3 281.9l.1 .5 .4-.1v-.6zM102.1 281.3l.7-.1 .2 1.2h.2l-1 .1-.2-.4 .8-.4v-.4h-.4l-.2 .3z"/>
<path d="M104.8 283.8l-.1 .8 .2 .3h.3l.2-.8-.2-.3zM104.3 284.4a.71 .71 0 0 1 1.4 0 .71 .71 0 0 1-1.4 0z"/>
<path d="M105.3 278l.2 1.4h.2v.1h-.2v.5h-.2v-.5h-.8zM105.3 278.3l-.7 1.1h.7z"/>
<path d="M105.4 281.9l-.1 .4 .4 .1 .1-.7zM105.1 281.3l.8-.1 .1 1.1 .3 .1-.2 .1-.3-.1-.6 .1-.1-.5 .7-.3v-.2a.27 .27 0 0 0-.3-.3 .27 .27 0 0 0-.2 .4z"/>
<path d="M106.7 278l.2 1.4h.2v.1h-.2v.5h-.3v-.5h-.7v-.2zM106.6 278.3l-.6 1.1h.6z"/>
<path d="M107.3 284.4v.5l.4-.1v-.6zM107 283.8l.5-.2 .4 .2 .2 1.2-1.1-.1v-.3l.6-.4a.25 .25 0 0 0 0-.4 .25 .25 0 0 0-.4 .1l-.1 .2z"/>
<path d="M110.2 285.1l-.1 .3 .6 .1a.28 .28 0 0 0 .4-.3 .28 .28 0 0 0-.5-.1zM110.2 283.8l.3-.2 .7 .2-.2 .1v.5l-.7 .3 .9 .3-.1 .4-.3 .2-.6 .1-.2-.2 .3-.9-.3-.4zM110.4 283.8l-.1 .6 .4 .1 .1-.5-.2-.3z"/>
<path d="M110.8 280.9l.9-.4 .9 .3 .3 .4v.5l-.4 .6-.3 .1-.3-.3-.5 .3-.3-.4 .1-.5 .4-.4 .4 .1 .1 .2 .1-.3h.2l-.2 1.2 .5-.4v-.8l-.6-.5h-.6l-.5 .3-.3 .6v.6l.7 .7 1.3-.2-.7 .3-1-.2-.5-.6v-.6zM111.7 281.2l-.3 .7 .1 .4 .2-.1 .3-.5v-.4z"/>
<path d="M112.8 283.8l-.1 .8 .2 .3h.4l.2-.3-.1-.5-.2-.3zM112.4 284.4a.71 .71 0 0 1 1.4 0 .71 .71 0 0 1-1.4 0z"/>
<path d="M113.6 281.3l-.1 1 .5 .1 .2-.3-.1-.5zM113.1 280.6l.4-.1v.8l.3-.2 .5 .2 .1 .6-.3 .6-.8-.1v-1.7z"/>
<path d="M114.9 282v.1a.26 .26 0 0 0 .2 .3 .26 .26 0 0 0 .3-.2v-.5zM114.8 281.3l.7-.1 .1 .1 .2 1.2-1.1-.1v-.3l.7-.4v-.4h-.4l-.1 .3h-.2z"/>
<path d="M115.9 283.9l-.1 .9 .5 .1 .2-.3v-.6l-.2-.2zM115.4 283.8l.4-.2v.3l.5-.3 .4 .3v.9l-.3 .2-.6-.1v.7l.2 .1h-.6l.2-.2v-1.6z"/>
<path d="M119.3 283.8l-.1 .8 .2 .3h.3l.2-.3v-.5l-.3-.4zM118.9 284.4a.7 .7 0 0 1 1.3 0 .7 .7 0 0 1-1.3 0z"/>
<path d="M119.5 281.3l-.1 .8 .4 .4 .3-.2v-.6l-.2-.4zM119 281.9a.71 .71 0 0 1 1.4 0 .71 .71 0 0 1-1.4 0z"/>
<path d="M120 278l.1 1.4h.3v.1h-.3v.5h-.2v-.5h-.8zM119.9 278.3l-.7 1.1h.7z"/>
<path d="M122 282a.27 .27 0 0 0 .1 .4 .27 .27 0 0 0 .3-.2v-.5zM121.8 281.3h.8l.1 1.1h.2l-.2 .1-.3-.1-.6 .1-.1-.5 .7-.3v-.4h-.4l-.1 .3-.2-.1z"/>
<path d="M126.1 281.3l-.1 .7 .4 .5 .3-.2v-.7l-.2-.3zM125.7 281.9a.7 .7 0 0 1 1.4 0 .7 .7 0 0 1-1.4 0z"/>
<circle cx="130.7" cy="272.3" r=".31"/>
<circle cx="98" cy="284.9" r=".17"/>
<circle cx="117.2" cy="284.9" r=".17"/>
<circle cx="124" cy="282.4" r=".16"/>
<circle cx="127.5" cy="282.4" r=".16"/>
</g>
<!-- layer: Balmoral Dimension (ISO) -->
<g fill="none" stroke="#000" stroke-width=".27">
<path d="M76.7 36.9h10M78.5 36.5l1.7 .4-1.7 .4zM80.2 36.1v19.3M83.2 36.9l1.7-.4v.8zM83.2 36.1v21.8M83.2 36.9h263.9M326.4 36.5l1.8 .4-1.8 .4zM328.2 36.9l1.7-.4v.8zM328.2 35.7v31.5M334.4 36.5l1.8 .4-1.8 .4zM336.2 35.7v30.3M339.2 36.9l1.7-.4v.8z"/>
<path d="M339.2 35.7v24.9M56.8 58.9h25.2M57.2 56.4h22M57.6 54.7h.7l-.3 1.7zM58 58.9l.3 1.8h-.7zM58 52.9l-.1 24.5M79.7 48.1h26.8M81.5 47.7l1.7 .4-1.7 .4zM88.2 48.1l1.7-.4v.8zM88.2 47.3v10.6M89.4 58.9h4.3M93.1 47.7l1.8 .4-1.8 .4z"/>
<path d="M94.9 48.1l1.7-.4v.8zM94.9 47.3v10.6M96.1 58.9h5.6M100.5 58.9l.4 1.8h-.8zM100.5 58.9v12M104.8 47.7l1.7 .4-1.7 .4zM106.5 46.9v10M141.4 58.2l-.2 .1M142.2 58.7l1.5-.9 .3 .7zM170 49.5l-27.8 9.2M317.7 58.9h46.7M325.8 56.4h51.5"/>
<path d="M363.2 58.9l.4 1.8h-.7zM363.2 58.9v120M376.1 56.4l.4 1.8h-.7zM376.1 56.4v125M56.8 68.2h25.2M56.8 77.4h25.2M57.6 66.4h.7l-.3 1.8zM57.6 75.6h.7l-.4 1.8zM57.9 68.2l.4 1.7h-.7zM83.2 60.1v6.9M88.4 64.9h13.3M88.4 70.9h13.3"/>
<path d="M100.1 63.2h.8l-.4 1.7zM100.1 69.2h.8l-.4 1.7zM100.5 64.9l.4 1.8h-.8zM57.8 160.4h24.2M58.3 178.9h28.7M58.3 169.7h23.7M58.6 167.9h.8l-.4 1.8zM58.6 177.2h.8l-.4 1.7zM59 160.4l.4 1.8h-.8zM59 160.4v9.3M59 169.7l.4 1.8h-.8zM59 169.7v15.2"/>
<path d="M80.2 177.2v35.6M83.2 171.9v24.6M87.2 174.9v3.9M87.2 179v17.5M90.4 178.9h3.3M92.4 169.7h11.6M93.4 160.4h10.6M96.1 178.9h7.9M102.4 177.2h.8l-.4 1.7zM102.4 167.9h.8l-.4 1.8zM102.8 169.7l.4 1.8h-.8zM102.8 160.4l.4 1.8h-.8z"/>
<path d="M102.8 160.4v18.5M334.4 178.9h30M339.2 174.2v38.6M362.9 177.2h.7l-.4 1.7zM375.8 179.7h.7l-.4 1.7zM58.3 181.4h26.1M59 181.4l.4 1.8h-.8zM75 188.8h11.7M78.5 188.5l1.7 .3-1.7 .4zM83.2 188.8l1.7-.3v.7zM316.5 189.6l1.8-.4v.8zM316.5 189.6h11.7"/>
<path d="M316.5 181.1v9.7M324.7 195.3h14.5M326.4 194.9l1.8 .4-1.8 .4zM326.4 189.2l1.8 .4-1.8 .4zM328.2 180.6v15.9M333.2 195.3l1.7-.4v.8zM333.2 181.1v15.4M337.4 194.9l1.8 .4-1.8 .4zM340.2 181.4h37.1M79.7 200.9h11M80.2 211.7l1.7-.4v.7zM80.2 211.7h259"/>
<path d="M81.5 200.5l1.7 .4-1.7 .3zM83.2 200.1v1.9M87.2 200.9l1.8-.4v.7zM87.2 200.1v1.9M337.4 211.3l1.8 .4-1.8 .3z"/>
</g>
<g fill="#000" stroke="#000" stroke-width=".27">
<path d="M57.6 54.7h.7l-.3 1.7zM58 58.9l.3 1.8h-.7zM100.5 58.9l.4 1.8h-.8zM363.2 58.9l.4 1.8h-.7zM376.1 56.4l.4 1.8h-.7zM57.6 66.4h.7l-.3 1.8zM57.6 75.6h.7l-.4 1.8zM57.9 68.2l.4 1.7h-.7zM100.1 63.2h.8l-.4 1.7zM100.1 69.2h.8l-.4 1.7zM100.5 64.9l.4 1.8h-.8zM58.6 167.9h.8l-.4 1.8z"/>
<path d="M58.6 177.2h.8l-.4 1.7zM59 160.4l.4 1.8h-.8zM59 169.7l.4 1.8h-.8zM102.4 177.2h.8l-.4 1.7zM102.4 167.9h.8l-.4 1.8zM102.8 169.7l.4 1.8h-.8zM102.8 160.4l.4 1.8h-.8zM362.9 177.2h.7l-.4 1.7zM375.8 179.7h.7l-.4 1.7zM59 181.4l.4 1.8h-.8z"/>
<path d="M78.5 36.5l1.7 .4h-1.7zM78.5 36.9v.4l1.7-.4z"/>
<path d="M83.2 36.9l1.7-.4v.4zM83.2 36.9l1.7 .4v-.4z"/>
<path d="M83.2 36.9l1.7-.4v.4zM83.2 36.9l1.7 .4v-.4z"/>
<path d="M326.4 36.5l1.8 .4h-1.8zM326.4 36.9v.4l1.8-.4z"/>
<path d="M328.2 36.9l1.7-.4v.4zM328.2 36.9l1.7 .4v-.4z"/>
<path d="M334.4 36.5l1.8 .4h-1.8zM334.4 36.9v.4l1.8-.4z"/>
<path d="M334.4 36.5l1.8 .4h-1.8zM334.4 36.9v.4l1.8-.4z"/>
<path d="M339.2 36.9l1.7-.4v.4zM339.2 36.9l1.7 .4v-.4z"/>
<path d="M81.5 47.7l1.7 .4h-1.7zM81.5 48.1v.4l1.7-.4z"/>
<path d="M88.2 48.1l1.7-.4v.4zM88.2 48.1l1.7 .4v-.4z"/>
<path d="M88.2 48.1l1.7-.4v.4zM88.2 48.1l1.7 .4v-.4z"/>
<path d="M93.1 47.7l1.8 .4h-1.8zM93.1 48.1v.4l1.8-.4z"/>
<path d="M94.9 48.1l1.7-.4v.4zM94.9 48.1l1.7 .4v-.4z"/>
<path d="M104.8 47.7l1.7 .4h-1.7zM104.8 48.1v.4l1.7-.4z"/>
<path d="M142.5 58.5l1.2-.7 .3 .7zM142.2 58.7l1.8-.2h-1.5z"/>
<path d="M78.5 188.5l1.7 .3h-1.7zM78.5 188.8v.4l1.7-.4z"/>
<path d="M83.2 188.8l1.7-.3v.3zM83.2 188.8l1.7 .4v-.4z"/>
<path d="M316.5 189.6l1.8-.4v.4zM316.5 189.6l1.8 .4v-.4z"/>
<path d="M326.4 194.9l1.8 .4h-1.8zM326.4 195.3v.4l1.8-.4z"/>
<path d="M326.4 189.2l1.8 .4h-1.8zM326.4 189.6v.4l1.8-.4z"/>
<path d="M333.2 195.3l1.7-.4v.4zM333.2 195.3l1.7 .4v-.4z"/>
<path d="M333.2 195.3l1.7-.4v.4zM333.2 195.3l1.7 .4v-.4z"/>
<path d="M337.4 194.9l1.8 .4h-1.8zM337.4 195.3v.4l1.8-.4z"/>
<path d="M81.5 200.5l1.7 .4h-1.7zM81.5 200.9v.3l1.7-.3z"/>
<path d="M80.2 211.7l1.7-.4v.4zM80.2 211.7l1.7 .3v-.3z"/>
<path d="M87.2 200.9l1.8-.4v.4zM87.2 200.9l1.8 .3v-.3z"/>
<path d="M337.4 211.3l1.8 .4h-1.8zM337.4 211.7v.3l1.8-.3z"/>
</g>
<text font-size="5.4" x="398.6" y="284.4">B</text>
<g font-size="3.1">
<text x="196.4" y="252.2">Steel,</text>
<text x="211.8" y="252.2">Mild</text>
<text x="251.1" y="253.2">C.C</text>
<text x="280.5" y="252.3">18</text>
<text x="287.1" y="252.3">09</text>
<text x="293.7" y="252.3">2018</text>
<text x="350.8" y="252.9">3V</text>
<text x="357.4" y="252.9">X</text>
<text x="361.8" y="252.9">1200</text>
<text x="204.1" y="262.8">NONE</text>
<text x="252.3" y="262.8">GH</text>
<text x="280.5" y="262.8">18</text>
<text x="287.1" y="262.8">09</text>
<text x="293.7" y="262.8">2018</text>
<text x="345.8" y="263.5">1200</text>
<text x="356.8" y="263.5">SDS</text>
<text x="365.6" y="263.5">SHEET</text>
<text x="205.2" y="273.7">N/A</text>
<text x="252.3" y="273.7">GH</text>
<text x="280.5" y="273.7">18</text>
<text x="287.1" y="273.7">09</text>
<text x="293.7" y="273.7">2018</text>
<text x="328.2" y="281.7">-</text>
<text x="143.9" y="284">FIRST ANGLE PROJECTION</text>
<text x="198.6" y="282.8">THURNSCOE</text>
<text x="249" y="282.8">N.T.S</text>
<text x="290.4" y="282.4">-</text>
<text x="360.1" y="282.1">1</text>
<text x="367" y="282.1">1</text>
</g>
<g font-size="2.8">
<text x="35.3" y="9">6</text>
<text x="105.3" y="9">5</text>
<text x="175.3" y="9">4</text>
<text x="245.3" y="9">3</text>
<text x="315.3" y="9">2</text>
<text x="385.3" y="9">1</text>
<text x="80.2" y="35.3">30</text>
<text x="202.7" y="35.3">2450</text>
<text x="330.7" y="35.3">80</text>
<text x="343.4" y="35.3">30</text>
<text x="8.8" y="37.5">D</text>
<text x="411.5" y="37.5">D</text>
<text x="84.2" y="46.5">50</text>
<text x="88.9" y="46.1">66,7</text>
<text x="96.5" y="46.1">116,67</text>
<text x="165.8" y="48.7" transform="rotate(-18 165.8 48.7)">14</text>
<text x="56.4" y="58.2" transform="rotate(-90 56.4 58.2)">25</text>
<text x="98.9" y="63.4" transform="rotate(-90 98.9 63.4)">60</text>
<text x="55.9" y="67" transform="rotate(-90 55.9 67)">92,35</text>
<text x="98.9" y="69.4" transform="rotate(-90 98.9 69.4)">60</text>
<text x="55.9" y="75.4" transform="rotate(-90 55.9 75.4)">92,3</text>
<text x="8.9" y="111.7">C</text>
<text x="411.6" y="111.7">C</text>
<text x="361.7" y="121.9" transform="rotate(-90 361.7 121.9)">1200</text>
<text x="374.6" y="121.9" transform="rotate(-90 374.6 121.9)">1250</text>
<text x="57" y="167.9" transform="rotate(-90 57 167.9)">92,3</text>
<text x="100.8" y="167.7" transform="rotate(-90 100.8 167.7)">92,3</text>
<text x="57" y="177.1" transform="rotate(-90 57 177.1)">92,35</text>
<text x="100.8" y="177.7" transform="rotate(-90 100.8 177.7)">92,35</text>
<text x="8.9" y="186">B</text>
<text x="57.5" y="181.7" transform="rotate(-90 57.5 181.7)">25</text>
<text x="411.7" y="186">B</text>
<text x="75.8" y="187.2">30</text>
<text x="318.2" y="187.6">116,67</text>
<text x="329.2" y="193.7">50</text>
<text x="334.5" y="193.7">60</text>
<text x="83.7" y="199.3">40</text>
<text x="214.7" y="210.1">2590</text>
<text x="12.2" y="249.6">THIS DRAWING IS COPYRIGHT AND IS ISSUED ON CONDITION THAT IT IS NOT COPIED, REPRODUCED OR</text>
<text x="12.2" y="252.8">DISCLOSED TO A THIRD PARTY WITHOUT CONSENT IN WRITING OF BALMORAL TANKS LTD., ABERDEEN</text>
<text x="12.2" y="256">BALMORAL RESERVE THE RIGHT TO REVISE THEIR PRODUCT DESIGNS AND SUPPORTING INFORMATION AT ANY TIME</text>
<text x="141.4" y="252.7">1</text>
<text x="161.4" y="252.7">4</text>
<text x="8.9" y="260.2">A</text>
<text x="12.2" y="260.5">ALL DIMENSIONS IN MILLIMETRES UNLESS STATED OTHERWISE - DO NOT SCALE</text>
<text x="12.2" y="263.7">ALL MEASUREMENTS ARE FOR REFERENCE ONLY - IF IN DOUBT ASK</text>
<text x="141.4" y="258.6">2</text>
<text x="161.4" y="258.6">5</text>
<text x="411.6" y="260.2">A</text>
<text x="12.2" y="266.9">FOR GENERAL TOLERANCES REFER TO DRAWING CT-418, FOR WELDING STANDARDS REFER TO DRAWING CT-427</text>
<text x="141.4" y="265">3</text>
<text x="161.4" y="265">6</text>
<text x="379.5" y="283.8">A3</text>
<text x="35.3" y="288.8">6</text>
<text x="105.3" y="288.8">5</text>
<text x="175.3" y="288.8">4</text>
<text x="245.3" y="288.8">3</text>
<text x="315.3" y="288.8">2</text>
<text x="385.3" y="288.8">1</text>
</g>
<g font-size="2.7">
<text x="163.7" y="49.5" transform="rotate(-19 163.7 49.5)">⌀</text>
<text x="337.5" y="273.7">N/A</text>
<text x="387.8" y="273.8">N/A</text>
<text x="350.2" y="282.1">SHEET</text>
<text x="363.4" y="282.1">OF</text>
</g>
<g font-size="2.3">
<text x="145.5" y="249.3">MANUACTURE</text>
<text x="163.6" y="249.3">PROCCESS</text>
<text x="181.5" y="248.3">MATERIAL:</text>
<text x="249.5" y="248.6">DRAWN BY</text>
<text x="285.4" y="248.6">DRAWN DATE</text>
<text x="310.1" y="248.6">DRAWING</text>
<text x="323.3" y="248.6">No</text>
<text x="181.5" y="258.5">FINISH</text>
<text x="248.9" y="258.4">CHECKED BY</text>
<text x="284.8" y="258.4">CHECKED DATE</text>
<text x="310" y="258.5">DRAWING</text>
<text x="323.2" y="258.5">TITLE</text>
<text x="181.5" y="268.3">WEIGHT</text>
<text x="248" y="268.4">APPROVED BY</text>
<text x="283.8" y="268.4">APPROVED DATE</text>
<text x="310" y="268.7">PROJECT:</text>
<text x="371.5" y="268.5">CLIENT</text>
<text x="181.5" y="278.3">PRINTED</text>
<text x="194.7" y="278.3">LOCATION</text>
<text x="248.3" y="278.8">SCALE / SIZE</text>
<text x="285.1" y="278.8">TANK</text>
<text x="293.4" y="278.8">No</text>
<text x="310" y="278.8">CONTRACT</text>
<text x="324.9" y="278.8">No</text>
<text x="372.3" y="279">SHEET</text>
<text x="382.2" y="279">SIZE</text>
<text x="392.3" y="279">REV:</text>
</g>
</svg>
